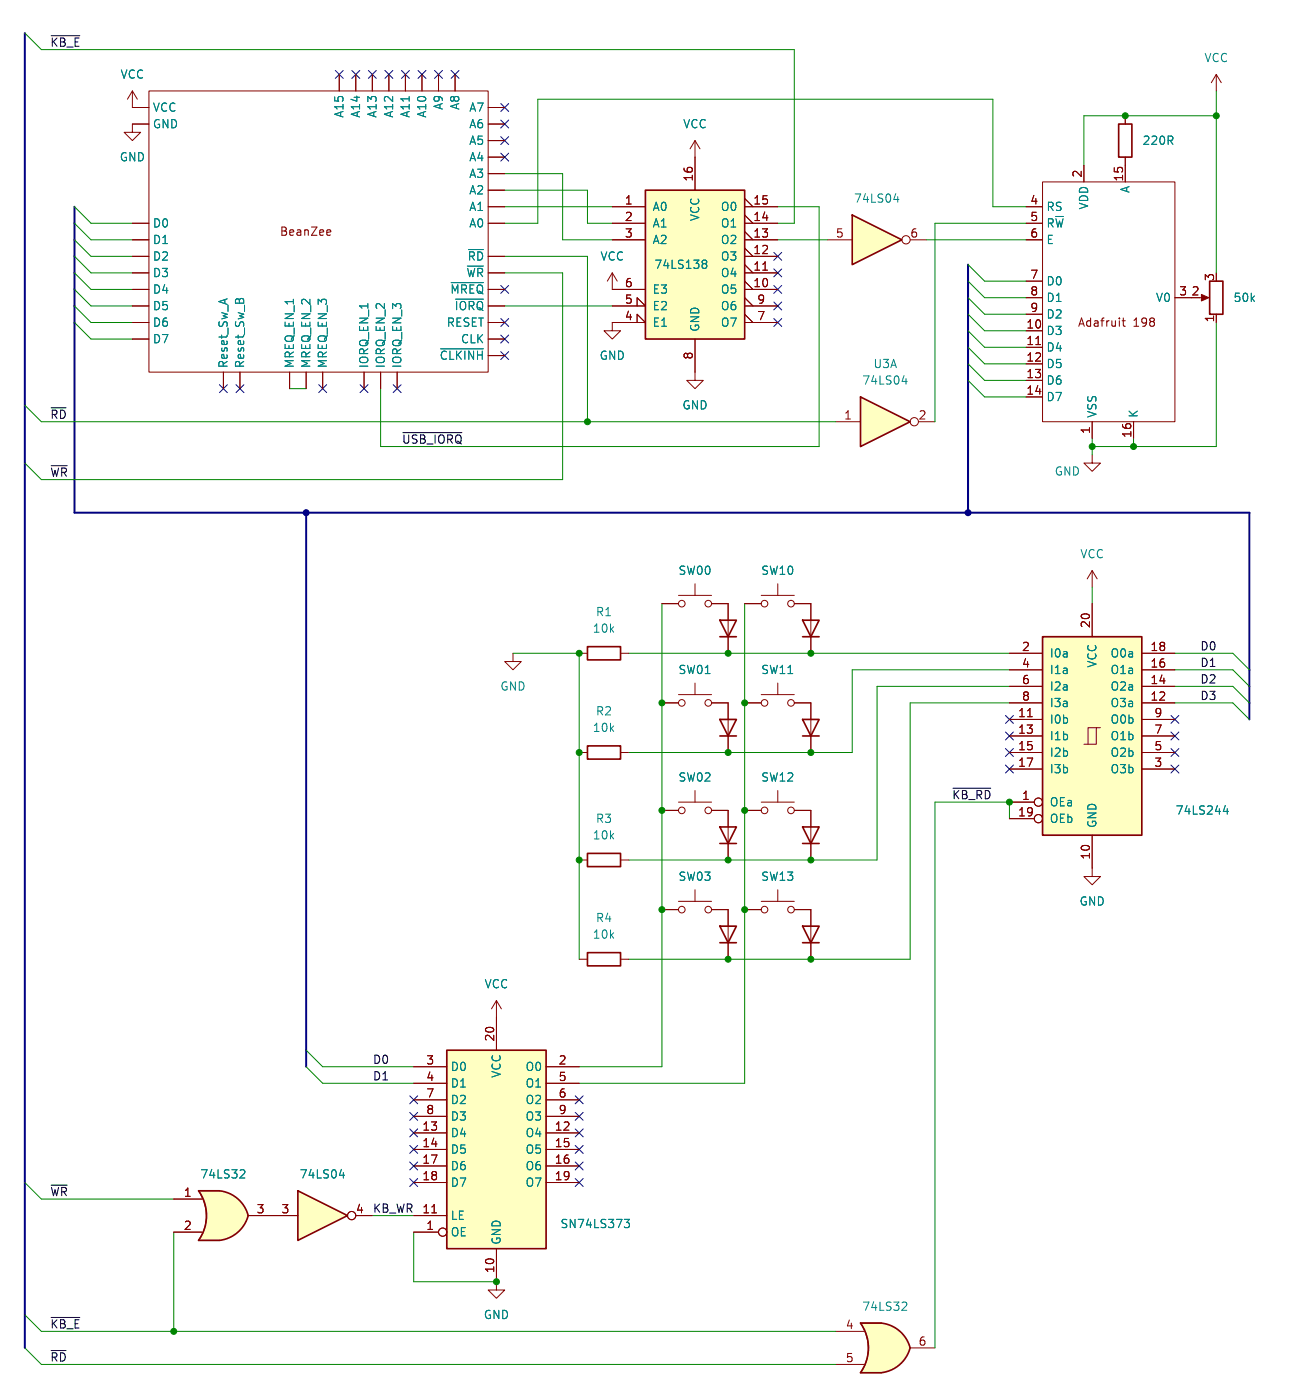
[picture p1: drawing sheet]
<svg xmlns="http://www.w3.org/2000/svg" width="200mm" height="215mm" viewBox="0 0 200 215" stroke-linecap="round" stroke-linejoin="round" font-family="sans-serif">
<path d="M0 0h200v215h-200z" fill="#fff" stroke="#fff" stroke-width=".15"/>
<path d="M90.2 114.6h5v2h-5zM110.5 110.5h2.5l-1.2 2.5zM110.5 113h2.5M123.2 110.5h2.5l-1.2 2.5zM123.2 113h2.5M90.2 131.1h5v2h-5zM110.5 127h2.5l-1.2 2.5zM110.5 129.5h2.5M123.2 127h2.5l-1.2 2.5zM123.2 129.5h2.5" fill="none" stroke="#840000" stroke-width=".25"/>
<g fill="none" stroke="#840000" stroke-width=".15">
<path d="M20.3 14l-.7 1.2M20.3 14v2.5h2.6M20.3 14l.8 1.2M22.9 14h52v43.1h-52zM22.9 19h-2.6v1.3h1.3l-1.3 1.3-1.3-1.3h1.3M52.1 11.4v2.6M54.6 11.4v2.6M57.1 11.4v2.6M59.7 11.4v2.6M62.2 11.4v2.6M64.8 11.4v2.6M67.3 11.4v2.6"/>
<path d="M69.8 11.4v2.6M74.9 19h2.6M74.9 16.5h2.6M20.3 34.3h2.6M20.3 36.8h2.6M20.3 39.4h2.6M74.9 34.3h2.6M74.9 31.7h2.6M74.9 29.2h2.6M74.9 26.7h2.6M74.9 24.1h2.6M74.9 21.6h2.6"/>
<path d="M74.9 39.4h2.6M106.7 21.6v2.5M106.7 21.6l-.8 1.3M106.7 21.6l.7 1.3M20.3 52.1h2.6M20.3 41.9h2.6M20.3 44.4h2.6M20.3 47h2.6M20.3 49.5h2.6M34.3 57.1v2.6M36.8 57.1v2.6M44.4 57.1v2.6"/>
<path d="M47 57.1v2.6M49.5 57.1v2.6M55.9 57.1v2.6M58.4 57.1v2.6M61 57.1v2.6M74.9 52.1h2.6M74.9 41.9h2.6M74.9 44.4h2.6M74.9 47h2.6M74.9 49.5h2.6M74.9 54.6h2.6M88.9 115.6h1.3"/>
<path d="M95.2 115.6h1.3M111.8 107.9v7.7M124.5 107.9v7.7M88.9 132.1h1.3M95.2 132.1h1.3M101.6 139.7h2.5M101.6 124.5h2.5M104.1 138.4h5.1M104.1 123.2h5.1M106.7 121.4v1.8M106.7 136.7v1.7M109.2 139.7h2.6"/>
<path d="M109.2 124.5h2.6v7.6M114.3 139.7h2.5M114.3 124.5h2.5M116.8 138.4h5.1M116.8 123.2h5.1M119.4 121.4v1.8M119.4 136.7v1.7M121.9 139.7h2.6M121.9 124.5h2.6v7.6"/>
<circle cx="104.6" cy="124.5" r=".51"/>
<circle cx="104.6" cy="139.7" r=".51"/>
<circle cx="108.7" cy="124.5" r=".51"/>
<circle cx="108.7" cy="139.7" r=".51"/>
<circle cx="117.3" cy="124.5" r=".51"/>
<circle cx="117.3" cy="139.7" r=".51"/>
<circle cx="121.4" cy="124.5" r=".51"/>
<circle cx="121.4" cy="139.7" r=".51"/>
</g>
<path d="M50.3 35.3l.4 .1 .1 .2-.6 .1M50.7 36.1h-.4" fill="none" stroke="#840000" stroke-width=".16"/>
<path d="M71.9 38.3h2.3M36.9 45.9h.4M67.6 53.6h6.6M69.2 43.4h5M69.9 45.9h4.3" fill="none" stroke="#008484" stroke-width=".15"/>
<path d="M130.8 33l7.6 3.8-7.6 3.8z" fill="#ffffc2"/>
<path d="M130.8 33l7.6 3.8-7.6 3.8zM185.7 43.2h2v5.1h-2zM90.2 99.3h5v2h-5zM110.5 95.2h2.5l-1.2 2.6zM110.5 97.8h2.5M90.2 146.3h5v2h-5z" fill="none" stroke="#840000" stroke-width=".25"/>
<g fill="none" stroke="#840000" stroke-width=".15">
<path d="M127 36.8h3.8M139.7 36.8h2.5M157.5 36.8h2.5M157.5 31.7h2.5M157.5 34.3h2.5M160 27.9h20.3v36.9h-20.3zM166.4 25.4v2.5M172.7 25.4v2.5M106.7 57.1v1.3h1.2l-1.2 1.3-1.3-1.3h1.3M157.5 45.7h2.5M157.5 50.8h2.5M157.5 53.3h2.5"/>
<path d="M157.5 55.9h2.5M157.5 58.4h2.5M157.5 43.2h2.5M157.5 48.3h2.5M159 52.9h.7M180.3 45.7h2.6M184.1 45.7h1.1M186.7 48.3v1.2M157.5 61h2.5M167.6 64.8v2.5M174 64.8v2.5M101.6 92.7h2.5"/>
<path d="M104.1 91.4h5.1M106.7 89.7v1.7M109.2 92.7h2.6v7.6M114.3 92.7h2.5M116.8 91.4h5.1M119.4 89.7v1.7M121.9 92.7h2.6M88.9 100.3h1.3M95.2 100.3h1.3M101.6 107.9h2.5M104.1 106.7h5.1M106.7 104.9v1.8"/>
<path d="M109.2 107.9h2.6M114.3 107.9h2.5M116.8 106.7h5.1M119.4 104.9v1.8M121.9 107.9h2.6M88.9 147.3h1.3M95.2 147.3h1.3"/>
<circle cx="139.1" cy="36.8" r=".63"/>
<circle cx="104.6" cy="92.7" r=".51"/>
<circle cx="108.7" cy="92.7" r=".51"/>
<circle cx="117.3" cy="92.7" r=".51"/>
<circle cx="121.4" cy="92.7" r=".51"/>
<circle cx="104.6" cy="107.9" r=".51"/>
<circle cx="108.7" cy="107.9" r=".51"/>
<circle cx="117.3" cy="107.9" r=".51"/>
<circle cx="121.4" cy="107.9" r=".51"/>
</g>
<path d="M137.2 30.6h.8M137.8 30.2v.9" fill="none" stroke="#008484" stroke-width=".15"/>
<path d="M184.4 45.2l1.1 .5-1.1 .5z" fill="#840000" stroke="#840000" stroke-width=".15"/>
<path d="M172.2 49.3h.5M172.4 48.8v1.1l.3 .2" fill="none" stroke="#840000" stroke-width=".16"/>
<path d="M134.7 205.7l5 1.3a5.2 5.2 0 0 1-4.4 3.8z" fill="#ffffc2" stroke="#ffffc2" stroke-width=".15"/>
<path d="M132.1 210.8h3.2M132.1 203.2h3.2" fill="none" stroke="#ffffc2" stroke-width=".15"/>
<path d="M132.1 203.2h3.2v7.6h-3.2a6.7 6.7 0 0 0 0-7.6z" fill="#ffffc2"/>
<g fill="#ffffc2" stroke="#ffffc2" stroke-width=".15">
<path d="M135.3 203.2a5.1 5.1 0 0 1 4.4 3.8l-5 1.3z"/>
<path d="M99.1 29.2h15.2v22.9h-15.2z"/>
<path d="M160 97.8h15.3v30.5h-15.3z"/>
</g>
<path d="M99.1 29.2h15.2v22.9h-15.2zM123.2 95.2h2.5l-1.2 2.6zM123.2 97.8h2.5M160 97.8h15.3v30.5h-15.3zM132.1 203.2h3.2a5.1 5.1 0 0 1 4.4 3.8 5.2 5.2 0 0 1-4.4 3.8h-3.2a6.6 6.6 0 0 0 0-7.6z" fill="none" stroke="#840000" stroke-width=".25"/>
<g fill="none" stroke="#840000" stroke-width=".15">
<path d="M186.7 11.4l-.8 1.3M186.7 11.4v2.6M186.7 11.4l.8 1.3M94 31.7h5.1M94 36.8h5.1M94 34.3h5.1M106.7 24.1v5.1M114.3 31.7h5.1M114.3 39.4h5.1M114.3 38.1l1.3 1.3M114.3 36.8h5.1M114.3 35.6l1.3 1.2"/>
<path d="M114.3 34.3h5.1M114.3 33l1.3 1.3M114.3 30.5l1.3 1.2M94 47h5.1l-1.3-1.3v1.3M94 41.9v2.5h5.1M94 41.9l-.8 1.3M94 41.9l.7 1.3M97.8 49.5v-1.2l1.3 1.2h-5.1v1.3h1.2l-1.2 1.3-1.3-1.3h1.3M106.7 52.1v5M114.3 44.4h5.1M114.3 43.2l1.3 1.2M114.3 41.9h5.1"/>
<path d="M114.3 40.6l1.3 1.3M114.3 49.5h5.1M114.3 47h5.1M114.3 48.3l1.3 1.2M114.3 45.7l1.3 1.3M117.1 41.5h.7M124.5 92.7v7.6M167.6 92.7v5.1M78.7 100.3v1.3h1.3l-1.3 1.3-1.2-1.3h1.2M154.9 110.5h5.1M154.9 107.9h5.1M154.9 113h5.1"/>
<path d="M154.9 105.4h5.1M154.9 115.6h5.1M154.9 102.9h5.1M154.9 118.1h5.1M154.9 100.3h5.1M157.7 110.1h.7M168.3 111.8h-1.3v2.5M168.9 111.8h-.6v2.5h-1.9M175.3 110.5h5M175.3 107.9h5M175.3 113h5M175.3 105.4h5"/>
<path d="M175.3 115.6h5M175.3 102.9h5M175.3 118.1h5M175.3 100.3h5M154.9 123.2h3.8M154.9 125.7h3.8M167.6 128.3v6.3h1.3l-1.3 1.3-1.2-1.3h1.2M76.2 153.7l-.8 1.2M76.2 153.7v2.5M76.2 153.7l.8 1.2M128.3 204.5h4.3M128.3 209.5h4.3"/>
<path d="M135.3 203.2h-3.2a6.6 6.6 0 0 1 0 7.6h3.2M139.7 207h3.8"/>
<circle cx="159.4" cy="123.2" r=".63"/>
<circle cx="159.4" cy="125.7" r=".63"/>
</g>
<path d="M107.9 40.4l.1 .1M107.9 40l.3-.1 .2 .2 .1 .2-.3 .2M108 40.5h.2M108 40.5l-.1 .1M108.2 40.5l.3 .2-.1 .4-.2 .1h-.3M188.1 123.7l-.3 .9h.8M188.4 124.2v.8M138.6 200h.5l.1 .3-.8 .9h.8" fill="none" stroke="#008484" stroke-width=".15"/>
<path d="M132.1 61l7.6 3.8-7.6 3.8z" fill="#ffffc2"/>
<path d="M132.1 61l7.6 3.8-7.6 3.8z" fill="none" stroke="#840000" stroke-width=".25"/>
<g fill="none" stroke="#840000" stroke-width=".15">
<path d="M128.3 64.8h3.8M141 64.8h2.5"/>
<circle cx="140.3" cy="64.8" r=".63"/>
</g>
<path d="M138.5 58.6h.7M139.1 58.2v.8" fill="none" stroke="#008484" stroke-width=".15"/>
<path d="M33.1 185.3l5 1.4a5.2 5.2 0 0 1-4.4 3.8z" fill="#ffffc2" stroke="#ffffc2" stroke-width=".15"/>
<path d="M30.5 190.5h3.2M30.5 182.9h3.2" fill="none" stroke="#ffffc2" stroke-width=".15"/>
<path d="M30.5 182.9h3.2v7.6h-3.2a6.7 6.7 0 0 0 0-7.6z" fill="#ffffc2"/>
<path d="M33.7 182.9a5.1 5.1 0 0 1 4.4 3.8l-5 1.3z" fill="#ffffc2" stroke="#ffffc2" stroke-width=".15"/>
<path d="M171.7 19h2v5.1h-2zM110.5 142.2h2.5l-1.2 2.6zM110.5 144.8h2.5M33.7 182.9h-3.2a6.6 6.6 0 0 1 0 7.6h3.2M33.7 182.9a5.1 5.1 0 0 1 4.4 3.8 5.2 5.2 0 0 1-4.4 3.8" fill="none" stroke="#840000" stroke-width=".25"/>
<path d="M172.7 17.8v1.2M172.7 24.1v1.3M111.8 139.7v7.6M26.7 184.1h4.3M26.7 189.2h4.3M33.7 182.9h-3.2a6.6 6.6 0 0 1 0 7.6h3.2M38.1 186.7h3.8" fill="none" stroke="#840000" stroke-width=".15"/>
<path d="M37 179.6l.5 .1 .1 .3-.8 .9h.8" fill="none" stroke="#008484" stroke-width=".15"/>
<path d="M45.7 182.9l7.6 3.8-7.6 3.8z" fill="#ffffc2"/>
<path d="M123.2 142.2h2.5l-1.2 2.6zM123.2 144.8h2.5M68.6 161.3h15.2v30.5h-15.2zM45.7 182.9l7.6 3.8-7.6 3.8z" fill="none" stroke="#840000" stroke-width=".25"/>
<g fill="none" stroke="#840000" stroke-width=".15">
<path d="M20.3 19h2.6M20.3 16.5h2.6M52.1 11.4v2.6M54.6 11.4v2.6M57.1 11.4v2.6M59.7 11.4v2.6M62.2 11.4v2.6M64.8 11.4v2.6M67.3 11.4v2.6M69.8 11.4v2.6M74.9 19h2.6M74.9 16.5h2.6"/>
<path d="M172.7 17.8v1.2M20.3 39.4h2.6M20.3 36.8h2.6M20.3 34.3h2.6M74.9 31.7h2.6M74.9 39.4h2.6M74.9 34.3h2.6M74.9 29.2h2.6M74.9 26.7h2.6M74.9 24.1h2.6M74.9 21.6h2.6M94 31.7h5.1"/>
<path d="M94 36.8h5.1M94 34.3h5.1M106.7 24.1v5.1M114.3 31.7h5.1M114.3 39.4h5.1M114.3 38.1l1.3 1.3M114.3 36.8h5.1M114.3 35.6l1.3 1.2M114.3 34.3h5.1M114.3 33l1.3 1.3M114.3 30.5l1.3 1.2M157.5 31.7h2.5"/>
<path d="M157.5 36.8h2.5M157.5 34.3h2.5M166.4 25.4v2.5M172.7 24.1v3.8M20.3 44.4h2.6M20.3 41.9h2.6M20.3 49.5h2.6M20.3 47h2.6M20.3 52.1h2.6M34.3 57.1v2.6M36.8 57.1v2.6M44.4 57.1v2.6"/>
<path d="M47 57.1v2.6M49.5 57.1v2.6M55.9 57.1v2.6M58.4 57.1v2.6M61 57.1v2.6M74.9 44.4h2.6M74.9 41.9h2.6M74.9 49.5h2.6M74.9 47h2.6M74.9 52.1h2.6M74.9 54.6h2.6M94 49.5h5.1l-1.3-1.2v1.2"/>
<path d="M94 47h5.1l-1.3-1.3v1.3M94 44.4h5.1M106.7 52.1v5M114.3 44.4h5.1M114.3 43.2l1.3 1.2M114.3 41.9h5.1M114.3 40.6l1.3 1.3M114.3 49.5h5.1M114.3 47h5.1M114.3 48.3l1.3 1.2M114.3 45.7l1.3 1.3M117.1 41.5h.7"/>
<path d="M157.5 50.8h2.5M157.5 53.3h2.5M157.5 55.9h2.5M157.5 58.4h2.5M157.5 45.7h2.5M157.5 43.2h2.5M157.5 48.3h2.5M159 52.9h.7M180.3 45.7h2.6M186.7 48.3v1.2M157.5 61h2.5M167.6 69.8v1.3h1.3l-1.3 1.3-1.2-1.3h1.2"/>
<path d="M167.6 64.8v2.5M174 64.8v2.5M101.6 92.7h2.5M109.2 92.7h2.6v2.5M111.8 97.8v2.5M114.3 92.7h2.5M121.9 92.7h2.6v2.5M124.5 97.8v2.5M167.6 87.6l-.7 1.3M167.6 87.6v2.6M167.6 92.7v5.1M167.6 87.6l.8 1.3"/>
<path d="M101.6 107.9h2.5M109.2 107.9h2.6v2.6M111.8 113v2.6M114.3 107.9h2.5M121.9 107.9h2.6v2.6M124.5 113v2.6M154.9 107.9h5.1M154.9 110.5h5.1M154.9 113h5.1M154.9 105.4h5.1M154.9 115.6h5.1M154.9 102.9h5.1"/>
<path d="M154.9 118.1h5.1M154.9 100.3h5.1M157.7 110.1h.7M175.3 107.9h5M175.3 110.5h5M175.3 113h5M175.3 105.4h5M175.3 115.6h5M175.3 102.9h5M175.3 118.1h5M175.3 100.3h5M101.6 124.5h2.5"/>
<path d="M101.6 139.7h2.5M109.2 124.5h2.6v2.5M109.2 139.7h2.6v2.5M111.8 129.5v2.6M114.3 124.5h2.5M114.3 139.7h2.5M121.9 124.5h2.6v2.5M121.9 139.7h2.6v7.6M124.5 129.5v2.6M154.9 123.2h3.8M154.9 125.7h3.8M167.6 128.3v5"/>
<path d="M76.2 156.2v5.1M111.8 144.8v2.5M63.5 174h5.1M63.5 176.5h5.1M63.5 179.1h5.1M63.5 163.8h5.1M63.5 166.4h5.1M63.5 168.9h5.1M63.5 171.4h5.1M83.8 174h5.1M83.8 176.5h5.1M83.8 179.1h5.1"/>
<path d="M83.8 163.8h5.1M83.8 166.4h5.1M83.8 168.9h5.1M83.8 171.4h5.1M26.7 189.2h4.3M26.7 184.1h4.3M38.1 186.7h7.6M54.6 186.7h2.5M63.5 186.7h5.1M63.5 189.2h3.8M63.5 181.6h5.1M66.3 186.3h.7"/>
<path d="M76.2 191.8v6.3h1.3l-1.3 1.3-1.3-1.3h1.3M83.8 181.6h5.1"/>
<circle cx="159.4" cy="123.2" r=".63"/>
<circle cx="159.4" cy="125.7" r=".63"/>
<circle cx="54" cy="186.7" r=".63"/>
<circle cx="67.9" cy="189.2" r=".63"/>
</g>
<g fill="none" stroke="#008484" stroke-width=".15">
<path d="M71.9 38.3h2.3M36.9 45.9h.4M67.6 53.6h6.6M69.2 43.4h5M69.9 45.9h4.3M107.9 40.4l.1 .1M107.9 40l.3-.1 .2 .2 .1 .2-.3 .2M108 40.5h.2M108 40.5l-.1 .1M108.2 40.5l.3 .2-.1 .4-.2 .1h-.3M188.1 123.7l-.3 .9h.8M188.4 124.2v.8"/>
<path d="M37 179.6l.5 .1 .1 .3-.8 .9h.8M52.1 180.5h.8M52.7 180.1v.8M95.8 187.3h.8l-.4 .5 .4 .1v.4l-.2 .2h-.4"/>
</g>
<path d="M68.6 161.3h15.2v30.5h-15.2z" fill="#ffffc2" stroke="#ffffc2" stroke-width=".15"/>
<path d="M7.8 5.5h4.4M61.8 66.4h9.1M146.3 121.1h5.8M7.8 202.3h4.4" fill="none" stroke="#000" stroke-width=".15"/>
<path d="M3.8 5.1v201.9M11.4 31.7v47h180.4v31.8M148.6 40.6v38.1M47 78.7v85.1" fill="none" stroke="#000084" stroke-width=".3"/>
<g fill="none" stroke="#008400" stroke-width=".15">
<path d="M3.8 5.1l2.5 2.5h115.6v26.7h-2.5M186.7 14v27.9M186.7 17.8h-20.3v7.6M11.4 34.3l2.6 2.5h6.3M11.4 31.7l2.6 2.6h6.3M11.4 36.8l2.6 2.6h6.3M11.4 39.4l2.6 2.5h6.3M77.5 26.7h8.9v10.1h7.6M77.5 29.2h12.7v5.1h3.8M77.5 31.7h16.5M77.5 39.4h12.7v25.4M119.4 31.7h6.3v36.9h-67.3v-8.9"/>
<path d="M119.4 36.8h7.6M142.2 36.8h15.3M157.5 31.7h-5.1v-16.5h-69.9v19.1h-5M157.5 34.3h-14v30.5M11.4 44.4l2.6 2.6h6.3M11.4 41.9l2.6 2.5h6.3M11.4 47l2.6 2.5h6.3M11.4 49.5l2.6 2.6h6.3M44.4 59.7h2.6M77.5 41.9h8.9v31.8h-80.1l-2.5-2.6M77.5 47h16.5M148.6 40.6l2.5 2.6h6.4"/>
<path d="M148.6 50.8l2.5 2.5h6.4M148.6 55.9l2.5 2.5h6.4M148.6 53.3l2.5 2.6h6.4M148.6 58.4l2.5 2.6h6.4M148.6 45.7l2.5 2.6h6.4M148.6 48.3l2.5 2.5h6.4M148.6 43.2l2.5 2.5h6.4M186.7 49.5v19.1h-19.1M3.8 62.2l2.5 2.6h122M167.6 67.3v2.5M174 67.3v1.3M101.6 92.7v71.1h-12.7"/>
<path d="M114.3 92.7v73.7h-25.4M167.6 90.2v2.5M78.7 100.3h10.2v47M96.5 100.3h58.4M154.9 105.4h-20.3v26.7h-38.1M154.9 102.9h-24.1v12.7h-34.3M154.9 107.9h-15.2v39.4h-43.2M180.3 100.3h8.9l2.6 2.6M180.3 105.4h8.9l2.6 2.5M180.3 107.9h8.9l2.6 2.6M180.3 102.9h8.9l2.6 2.5M154.9 125.7v-2.5h-11.4v83.8"/>
<path d="M47 161.3l2.5 2.5h14M47 163.8l2.5 2.6h14M3.8 181.6l2.5 2.5h20.4M26.7 189.2v15.3M57.1 186.7h6.4M63.5 189.2v7.6h12.7M3.8 201.9l2.5 2.6h122M3.8 207l2.5 2.5h122"/>
</g>
<g fill="none" stroke="#000084" stroke-width=".15">
<path d="M51.5 10.8l1.2 1.2M52.7 10.8l-1.2 1.2M54 10.8l1.2 1.2M55.2 10.8l-1.2 1.2M56.5 10.8l1.3 1.2M57.8 10.8l-1.3 1.2M59.1 10.8l1.2 1.2M60.3 10.8l-1.2 1.2M61.6 10.8l1.2 1.2M62.8 10.8l-1.2 1.2M64.2 10.8l1.2 1.2M65.4 10.8l-1.2 1.2"/>
<path d="M66.7 10.8l1.2 1.2M67.9 10.8l-1.2 1.2M69.2 10.8l1.3 1.2M70.5 10.8l-1.3 1.2M76.9 18.4l1.2 1.3M76.9 15.9l1.2 1.2M78.1 18.4l-1.2 1.3M78.1 15.9l-1.2 1.2M76.9 23.5l1.2 1.2M76.9 21l1.2 1.2M78.1 23.5l-1.2 1.2M78.1 21l-1.2 1.2"/>
<path d="M118.8 38.8l1.2 1.2M120 38.8l-1.2 1.2M33.7 59.1l1.2 1.2M34.9 59.1l-1.2 1.2M36.2 59.1l1.2 1.2M37.4 59.1l-1.2 1.2M48.9 59.1l1.2 1.2M50.1 59.1l-1.2 1.2M55.3 59.1l1.2 1.2M56.5 59.1l-1.2 1.2M60.4 59.1l1.2 1.2M61.6 59.1l-1.2 1.2"/>
<path d="M76.9 51.5l1.2 1.2M76.9 54l1.2 1.2M76.9 48.9l1.2 1.2M76.9 43.8l1.2 1.3M78.1 51.5l-1.2 1.2M78.1 54l-1.2 1.2M78.1 48.9l-1.2 1.2M78.1 43.8l-1.2 1.3M118.8 48.9l1.2 1.2M118.8 41.3l1.2 1.2M118.8 46.4l1.2 1.2M118.8 43.8l1.2 1.3"/>
<path d="M120 48.9l-1.2 1.2M120 41.3l-1.2 1.2M120 46.4l-1.2 1.2M120 43.8l-1.2 1.3M154.3 109.9l1.2 1.2M154.3 115l1.2 1.2M154.3 117.5l1.2 1.2M154.3 112.4l1.2 1.2M155.5 109.9l-1.2 1.2M155.5 115l-1.2 1.2M155.5 117.5l-1.2 1.2M155.5 112.4l-1.2 1.2"/>
<path d="M179.7 117.5l1.2 1.2M179.7 115l1.2 1.2M179.7 112.4l1.2 1.2M179.7 109.9l1.2 1.2M180.9 117.5l-1.2 1.2M180.9 115l-1.2 1.2M180.9 112.4l-1.2 1.2M180.9 109.9l-1.2 1.2M62.9 175.9l1.2 1.2M62.9 178.5l1.2 1.2M62.9 168.3l1.2 1.2M62.9 170.8l1.2 1.3"/>
<path d="M62.9 173.4l1.2 1.2M64.1 175.9l-1.2 1.2M64.1 178.5l-1.2 1.2M64.1 168.3l-1.2 1.2M64.1 170.8l-1.2 1.3M64.1 173.4l-1.2 1.2M88.3 170.8l1.2 1.3M88.3 178.5l1.2 1.2M88.3 168.3l1.2 1.2M88.3 175.9l1.2 1.2M88.3 173.4l1.2 1.2M89.5 175.9l-1.2 1.2"/>
<path d="M89.5 178.5l-1.2 1.2M89.5 170.8l-1.2 1.3M89.5 168.3l-1.2 1.2M89.5 173.4l-1.2 1.2M62.9 181l1.2 1.2M64.1 181l-1.2 1.2M88.3 181l1.2 1.2M89.5 181l-1.2 1.2"/>
</g>
<g fill="#008400" stroke="#008400" stroke-width=".15">
<circle cx="90.2" cy="64.8" r=".46"/>
<circle cx="114.3" cy="124.5" r=".46"/>
<circle cx="124.5" cy="115.6" r=".46"/>
<circle cx="124.5" cy="132.1" r=".46"/>
<circle cx="154.9" cy="123.2" r=".46"/>
<circle cx="114.3" cy="107.9" r=".46"/>
<circle cx="172.7" cy="17.8" r=".46"/>
<circle cx="186.7" cy="17.8" r=".46"/>
<circle cx="111.8" cy="100.3" r=".46"/>
<circle cx="88.9" cy="132.1" r=".46"/>
<circle cx="88.9" cy="115.6" r=".46"/>
<circle cx="101.6" cy="124.5" r=".46"/>
<circle cx="111.8" cy="115.6" r=".46"/>
<circle cx="101.6" cy="107.9" r=".46"/>
<circle cx="124.5" cy="100.3" r=".46"/>
<circle cx="167.6" cy="68.6" r=".46"/>
<circle cx="174" cy="68.6" r=".46"/>
<circle cx="88.9" cy="100.3" r=".46"/>
<circle cx="76.2" cy="196.8" r=".46"/>
<circle cx="26.7" cy="204.5" r=".46"/>
<circle cx="111.8" cy="147.3" r=".46"/>
<circle cx="124.5" cy="147.3" r=".46"/>
<circle cx="111.8" cy="132.1" r=".46"/>
<circle cx="114.3" cy="139.7" r=".46"/>
<circle cx="101.6" cy="139.7" r=".46"/>
</g>
<g fill="#000084" stroke="#000084" stroke-width=".15">
<circle cx="148.6" cy="78.7" r=".46"/>
<circle cx="47" cy="78.7" r=".46"/>
</g>
<g font-size="1.8">
<text x="7.6" y="7.3">~{KB_E}</text>
<text x="7.6" y="64.4">~{RD}</text>
<text x="61.6" y="68.2">~{USB_IORQ}</text>
<text x="7.6" y="73.3">~{WR}</text>
<text x="184.1" y="100">D0</text>
<text x="184.1" y="105.1">D2</text>
<text x="184.1" y="102.5">D1</text>
<text x="184.1" y="107.6">D3</text>
<text x="146" y="122.8">~{KB_RD}</text>
<text x="57.1" y="166">D1</text>
<text x="57.1" y="163.5">D0</text>
<text x="7.6" y="183.8">~{WR}</text>
<text x="57.1" y="186.3">KB_WR</text>
<text x="7.6" y="209.2">~{RD}</text>
<text x="7.6" y="204.1">~{KB_E}</text>
</g>
<g font-size="1.8" fill="#008484">
<text x="184.8" y="9.8">VCC</text>
<text x="18.4" y="12.3">VCC</text>
<text x="23.4" y="17.4">VCC</text>
<text x="68.2" y="17" transform="rotate(-90 68.2 17)">A9</text>
<text x="70.7" y="17" transform="rotate(-90 70.7 17)">A8</text>
<text x="71.9" y="17.4">A7</text>
<text x="23.4" y="19.9">GND</text>
<text x="52.9" y="18.2" transform="rotate(-90 52.9 18.2)">A15</text>
<text x="55.5" y="18.2" transform="rotate(-90 55.5 18.2)">A14</text>
<text x="58" y="18.2" transform="rotate(-90 58 18.2)">A13</text>
<text x="60.6" y="18.2" transform="rotate(-90 60.6 18.2)">A12</text>
<text x="63.1" y="18.2" transform="rotate(-90 63.1 18.2)">A11</text>
<text x="65.6" y="18.2" transform="rotate(-90 65.6 18.2)">A10</text>
<text x="71.9" y="22.5">A5</text>
<text x="71.9" y="19.9">A6</text>
<text x="104.8" y="19.9">VCC</text>
<text x="175.3" y="22.5">220R</text>
<text x="18.3" y="25">GND</text>
<text x="71.9" y="27.5">A3</text>
<text x="71.9" y="25">A4</text>
<text x="173.6" y="29.7" transform="rotate(-90 173.6 29.7)">A</text>
<text x="23.4" y="35.2">D0</text>
<text x="71.9" y="35.2">A0</text>
<text x="71.9" y="32.6">A1</text>
<text x="71.9" y="30.1">A2</text>
<text x="100.1" y="32.6">A0</text>
<text x="100.1" y="35.2">A1</text>
<text x="107.5" y="34.1" transform="rotate(-90 107.5 34.1)">VCC</text>
<text x="110.5" y="35.2">O1</text>
<text x="110.5" y="32.6">O0</text>
<text x="131" y="31.3">74LS04</text>
<text x="160.5" y="32.6">RS</text>
<text x="160.5" y="35.2">R~{W}</text>
<text x="167.2" y="32.3" transform="rotate(-90 167.2 32.3)">VDD</text>
<text x="23.4" y="37.7">D1</text>
<text x="23.4" y="40.2">D2</text>
<text x="71.7" y="40.2">~{RD}</text>
<text x="92.1" y="40.2">VCC</text>
<text x="100.1" y="37.7">A2</text>
<text x="100.3" y="41.5">74LS138</text>
<text x="110.5" y="40.2">O3</text>
<text x="110.5" y="37.7">O2</text>
<text x="160.5" y="37.7">E</text>
<text x="23.4" y="42.8">D3</text>
<text x="23.4" y="45.3">D4</text>
<text x="23.4" y="47.9">D5</text>
<text x="69" y="45.3">~{MREQ}</text>
<text x="69.7" y="47.9">~{IORQ}</text>
<text x="71.5" y="42.8">~{WR}</text>
<text x="100.1" y="47.9">E2</text>
<text x="100.1" y="45.3">E3</text>
<text x="110.5" y="45.3">O5</text>
<text x="110.5" y="42.8">O4</text>
<text x="110.5" y="47.9">O6</text>
<text x="160.5" y="44">D0</text>
<text x="160.5" y="46.6">D1</text>
<text x="177.3" y="46.6">V0</text>
<text x="189.2" y="46.6">50k</text>
<text x="23.4" y="50.4">D6</text>
<text x="23.4" y="52.9">D7</text>
<text x="68.5" y="50.4">RESET</text>
<text x="70.7" y="52.9">CLK</text>
<text x="100.1" y="50.4">E1</text>
<text x="107.5" y="51.1" transform="rotate(-90 107.5 51.1)">GND</text>
<text x="110.5" y="50.4">O7</text>
<text x="160.5" y="51.7">D3</text>
<text x="160.5" y="49.1">D2</text>
<text x="35.2" y="56.6" transform="rotate(-90 35.2 56.6)">Reset_Sw_A</text>
<text x="37.7" y="56.6" transform="rotate(-90 37.7 56.6)">Reset_Sw_B</text>
<text x="45.3" y="56.6" transform="rotate(-90 45.3 56.6)">MREQ_EN_1</text>
<text x="47.9" y="56.6" transform="rotate(-90 47.9 56.6)">MREQ_EN_2</text>
<text x="50.4" y="56.6" transform="rotate(-90 50.4 56.6)">MREQ_EN_3</text>
<text x="56.7" y="56.6" transform="rotate(-90 56.7 56.6)">IORQ_EN_1</text>
<text x="59.3" y="56.6" transform="rotate(-90 59.3 56.6)">IORQ_EN_2</text>
<text x="61.8" y="56.6" transform="rotate(-90 61.8 56.6)">IORQ_EN_3</text>
<text x="67.4" y="55.5">~{CLKINH}</text>
<text x="91.9" y="55.5">GND</text>
<text x="132.3" y="59.3">74LS04</text>
<text x="134" y="56.7">U3A</text>
<text x="160.5" y="54.2">D4</text>
<text x="160.5" y="56.7">D5</text>
<text x="160.5" y="59.3">D6</text>
<text x="104.6" y="63.1">GND</text>
<text x="160.5" y="61.8">D7</text>
<text x="168.5" y="64.3" transform="rotate(-90 168.5 64.3)">VSS</text>
<text x="174.9" y="64.3" transform="rotate(-90 174.9 64.3)">K</text>
<text x="161.8" y="73.3">GND</text>
<text x="104" y="88.5">SW00</text>
<text x="116.7" y="88.5">SW10</text>
<text x="165.7" y="86">VCC</text>
<text x="91.4" y="94.8">R1</text>
<text x="90.9" y="97.4">10k</text>
<text x="161" y="101.2">I0a</text>
<text x="170.4" y="101.2">O0a</text>
<text x="76.7" y="106.3">GND</text>
<text x="104" y="103.7">SW01</text>
<text x="116.7" y="103.7">SW11</text>
<text x="161" y="103.7">I1a</text>
<text x="161" y="106.3">I2a</text>
<text x="168.5" y="102.6" transform="rotate(-90 168.5 102.6)">VCC</text>
<text x="170.4" y="106.3">O2a</text>
<text x="170.4" y="103.7">O1a</text>
<text x="90.9" y="112.6">10k</text>
<text x="91.4" y="110.1">R2</text>
<text x="161" y="111.4">I0b</text>
<text x="161" y="113.9">I1b</text>
<text x="161" y="108.8">I3a</text>
<text x="170.4" y="108.8">O3a</text>
<text x="170.4" y="113.9">O1b</text>
<text x="170.4" y="111.4">O0b</text>
<text x="161" y="116.4">I2b</text>
<text x="161" y="119">I3b</text>
<text x="170.4" y="119">O3b</text>
<text x="170.4" y="116.4">O2b</text>
<text x="104" y="120.2">SW02</text>
<text x="116.7" y="120.2">SW12</text>
<text x="161" y="124.1">OEa</text>
<text x="180.3" y="125.3">74LS244</text>
<text x="90.9" y="129.1">10k</text>
<text x="91.4" y="126.6">R3</text>
<text x="161" y="126.6">OEb</text>
<text x="168.5" y="127.3" transform="rotate(-90 168.5 127.3)">GND</text>
<text x="104" y="135.5">SW03</text>
<text x="116.7" y="135.5">SW13</text>
<text x="91.4" y="141.8">R4</text>
<text x="165.6" y="139.3">GND</text>
<text x="90.9" y="144.4">10k</text>
<text x="74.3" y="152">VCC</text>
<text x="69.1" y="164.7">D0</text>
<text x="69.1" y="167.2">D1</text>
<text x="77.1" y="165.6" transform="rotate(-90 77.1 165.6)">VCC</text>
<text x="80.6" y="164.7">O0</text>
<text x="80.6" y="167.2">O1</text>
<text x="69.1" y="169.8">D2</text>
<text x="69.1" y="172.3">D3</text>
<text x="80.6" y="169.8">O2</text>
<text x="80.6" y="172.3">O3</text>
<text x="69.1" y="174.9">D4</text>
<text x="69.1" y="177.4">D5</text>
<text x="69.1" y="179.9">D6</text>
<text x="80.6" y="174.9">O4</text>
<text x="80.6" y="177.4">O5</text>
<text x="80.6" y="179.9">O6</text>
<text x="30.7" y="181.2">74LS32</text>
<text x="45.9" y="181.2">74LS04</text>
<text x="69.1" y="182.5">D7</text>
<text x="80.6" y="182.5">O7</text>
<text x="69.1" y="190.1">OE</text>
<text x="69.1" y="187.6">LE</text>
<text x="77.1" y="191.3" transform="rotate(-90 77.1 191.3)">GND</text>
<text x="85.9" y="188.8">SN74LS373</text>
<text x="74.2" y="202.8">GND</text>
<text x="132.3" y="201.5">74LS32</text>
</g>
<g font-size="1.8" fill="#840000">
<text x="106.4" y="28" transform="rotate(-90 106.4 28)">16</text>
<text x="166.1" y="27.4" transform="rotate(-90 166.1 27.4)">2</text>
<text x="172.5" y="28" transform="rotate(-90 172.5 28)">15</text>
<text x="95.8" y="31.5">1</text>
<text x="95.8" y="34">2</text>
<text x="115.5" y="34">14</text>
<text x="115.5" y="31.5">15</text>
<text x="158" y="31.5">4</text>
<text x="158" y="34">5</text>
<text x="42.9" y="36.4">BeanZee</text>
<text x="95.8" y="36.6">3</text>
<text x="115.5" y="41.7">11</text>
<text x="115.5" y="39.1">12</text>
<text x="115.5" y="36.6">13</text>
<text x="128.2" y="36.6">5</text>
<text x="139.6" y="36.6">6</text>
<text x="158" y="36.6">6</text>
<text x="95.8" y="46.7">5</text>
<text x="95.8" y="44.2">6</text>
<text x="115.5" y="44.2">10</text>
<text x="116.1" y="46.7">9</text>
<text x="158" y="42.9">7</text>
<text x="158" y="45.5">8</text>
<text x="180.9" y="45.5">3</text>
<text x="182.8" y="45.5">2</text>
<text x="186.4" y="43.3" transform="rotate(-90 186.4 43.3)">3</text>
<text x="95.8" y="49.3">4</text>
<text x="116.1" y="49.3">7</text>
<text x="157.4" y="50.5">10</text>
<text x="157.4" y="53.1">11</text>
<text x="158" y="48">9</text>
<text x="165.4" y="50.4">Adafruit</text>
<text x="173.9" y="50.4">198</text>
<text x="186.4" y="49.6" transform="rotate(-90 186.4 49.6)">1</text>
<text x="106.4" y="55.3" transform="rotate(-90 106.4 55.3)">8</text>
<text x="157.4" y="55.6">12</text>
<text x="157.4" y="58.2">13</text>
<text x="129.5" y="64.5">1</text>
<text x="140.9" y="64.5">2</text>
<text x="157.4" y="60.7">14</text>
<text x="167.4" y="66.7" transform="rotate(-90 167.4 66.7)">1</text>
<text x="173.7" y="67.4" transform="rotate(-90 173.7 67.4)">16</text>
<text x="156.8" y="100.1">2</text>
<text x="167.4" y="96.6" transform="rotate(-90 167.4 96.6)">20</text>
<text x="176.5" y="100.1">18</text>
<text x="156.8" y="102.6">4</text>
<text x="156.8" y="105.2">6</text>
<text x="156.8" y="107.7">8</text>
<text x="176.5" y="107.7">12</text>
<text x="176.5" y="105.2">14</text>
<text x="176.5" y="102.6">16</text>
<text x="156.2" y="110.2">11</text>
<text x="156.2" y="112.8">13</text>
<text x="177.1" y="112.8">7</text>
<text x="177.1" y="110.2">9</text>
<text x="156.2" y="115.3">15</text>
<text x="156.2" y="117.9">17</text>
<text x="177.1" y="117.9">3</text>
<text x="177.1" y="115.3">5</text>
<text x="156.2" y="125.5">19</text>
<text x="156.8" y="122.9">1</text>
<text x="167.4" y="132.1" transform="rotate(-90 167.4 132.1)">10</text>
<text x="75.9" y="160.1" transform="rotate(-90 75.9 160.1)">20</text>
<text x="65.3" y="163.6">3</text>
<text x="65.3" y="166.1">4</text>
<text x="85.7" y="163.6">2</text>
<text x="85.7" y="166.1">5</text>
<text x="64.7" y="173.7">13</text>
<text x="65.3" y="168.7">7</text>
<text x="65.3" y="171.2">8</text>
<text x="85" y="173.7">12</text>
<text x="85.7" y="168.7">6</text>
<text x="85.7" y="171.2">9</text>
<text x="64.7" y="176.3">14</text>
<text x="64.7" y="178.8">17</text>
<text x="85" y="176.3">15</text>
<text x="85" y="178.8">16</text>
<text x="28.1" y="183.9">1</text>
<text x="64.7" y="181.4">18</text>
<text x="85" y="181.4">19</text>
<text x="28.1" y="189">2</text>
<text x="39.3" y="186.4">3</text>
<text x="43.1" y="186.4">3</text>
<text x="54.5" y="186.4">4</text>
<text x="64.7" y="186.4">11</text>
<text x="65.3" y="189">1</text>
<text x="75.9" y="195.6" transform="rotate(-90 75.9 195.6)">10</text>
<text x="129.7" y="204.2">4</text>
<text x="129.7" y="209.3">5</text>
<text x="140.9" y="206.8">6</text>
</g>
</svg>
